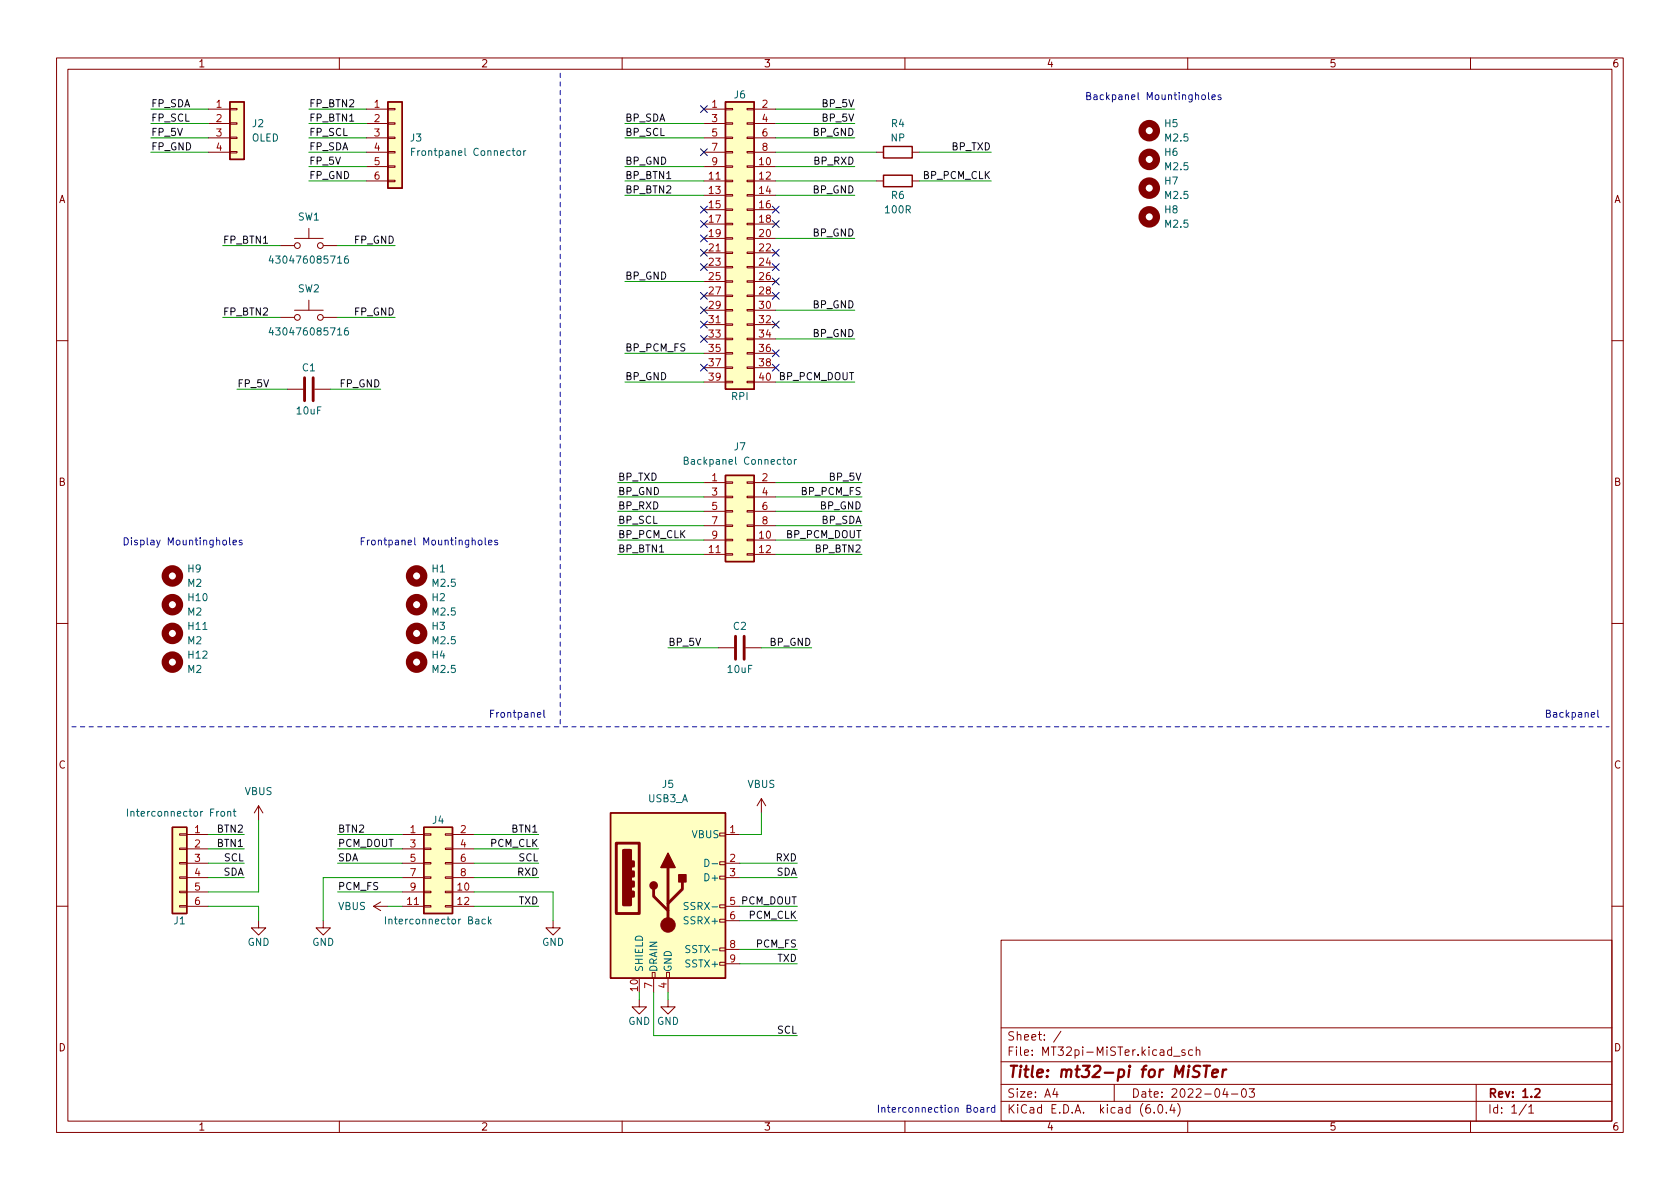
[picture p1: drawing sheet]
<svg xmlns="http://www.w3.org/2000/svg" width="297mm" height="210mm" viewBox="0 0 297 210" stroke-linecap="round" stroke-linejoin="round" font-family="sans-serif">
<g fill="none" stroke="#840000" stroke-width=".18">
<path d="M10 10.2h277v190.1h-277zM12 12.2h273v186.1h-273zM36.8 19.3h3.8M40.6 19.2h1.3v.2h-1.3zM60 10.2v2M64.8 19.3h3.8M68.6 19.2h1.2v.2h-1.2zM110 10.2v2M124.5 19.3h3.8M128.3 19.2h1.2v.2h-1.2zM132.1 19.2h1.2v.2h-1.2zM133.3 19.3h3.9"/>
<path d="M160 10.2v2M210 10.2v2M260 10.2v2M36.8 26.9h3.8M36.8 21.8h3.8M36.8 24.4h3.8M40.6 26.8h1.3v.2h-1.3zM40.6 24.3h1.3v.2h-1.3zM40.6 21.7h1.3v.3h-1.3zM64.8 26.9h3.8M64.8 32h3.8M64.8 29.5h3.8"/>
<path d="M64.8 21.8h3.8M64.8 24.4h3.8M68.6 31.9h1.2v.2h-1.2zM68.6 29.3h1.2v.3h-1.2zM68.6 26.8h1.2v.2h-1.2zM68.6 24.3h1.2v.2h-1.2zM68.6 21.7h1.2v.3h-1.2zM124.5 26.9h3.8M124.5 32h3.8M124.5 29.5h3.8M124.5 34.5h3.8M124.5 37.1h3.8"/>
<path d="M124.5 39.6h3.8M124.5 21.8h3.8M124.5 24.4h3.8M128.3 39.5h1.2v.2h-1.2zM128.3 37h1.2v.2h-1.2zM128.3 34.4h1.2v.3h-1.2zM128.3 31.9h1.2v.2h-1.2zM128.3 29.3h1.2v.3h-1.2zM128.3 26.8h1.2v.2h-1.2zM128.3 24.3h1.2v.2h-1.2zM128.3 21.7h1.2v.3h-1.2zM132.1 39.5h1.2v.2h-1.2z"/>
<path d="M132.1 37h1.2v.2h-1.2zM132.1 34.4h1.2v.3h-1.2zM132.1 31.9h1.2v.2h-1.2zM132.1 29.3h1.2v.3h-1.2zM132.1 26.8h1.2v.2h-1.2zM132.1 24.3h1.2v.2h-1.2zM132.1 21.7h1.2v.3h-1.2zM133.3 26.9h3.9M133.3 32h3.9M133.3 29.5h3.9M133.3 34.5h3.9M133.3 37.1h3.9"/>
<path d="M133.3 39.6h3.9M133.3 21.8h3.9M133.3 24.4h3.9M154.9 26.9h1.3M154.9 32h1.3M161.3 26.9h1.3M161.3 32h1.3M49.5 43.4h2.6M49.5 56.1h2.6M52.1 42.2h5M52.1 54.9h5M54.6 40.4v1.8"/>
<path d="M54.6 53.1v1.8M57.1 43.4h2.6M57.1 56.1h2.6M124.5 42.2h3.8M124.5 44.7h3.8M124.5 47.2h3.8M124.5 49.8h3.8M124.5 52.3h3.8M124.5 54.9h3.8M124.5 57.4h3.8M124.5 59.9h3.8M128.3 59.8h1.2v.3h-1.2z"/>
<path d="M128.3 57.3h1.2v.2h-1.2zM128.3 54.7h1.2v.3h-1.2zM128.3 52.2h1.2v.2h-1.2zM128.3 49.7h1.2v.2h-1.2zM128.3 47.1h1.2v.3h-1.2zM128.3 44.6h1.2v.2h-1.2zM128.3 42h1.2v.3h-1.2zM132.1 59.8h1.2v.3h-1.2zM132.1 57.3h1.2v.2h-1.2zM132.1 54.7h1.2v.3h-1.2zM132.1 52.2h1.2v.2h-1.2zM132.1 49.7h1.2v.2h-1.2z"/>
<path d="M132.1 47.1h1.2v.3h-1.2zM132.1 44.6h1.2v.2h-1.2zM132.1 42h1.2v.3h-1.2zM133.3 42.2h3.9M133.3 44.7h3.9M133.3 47.2h3.9M133.3 49.8h3.9M133.3 52.3h3.9M133.3 54.9h3.9M133.3 57.4h3.9M133.3 59.9h3.9M10 60.2h2"/>
<path d="M50.8 68.8h2.8M55.6 68.8h2.8M124.5 62.5h3.8M124.5 65h3.8M124.5 67.6h3.8M128.3 67.4h1.2v.3h-1.2zM128.3 64.9h1.2v.2h-1.2zM128.3 62.4h1.2v.2h-1.2zM132.1 67.4h1.2v.3h-1.2zM132.1 64.9h1.2v.2h-1.2zM132.1 62.4h1.2v.2h-1.2zM133.3 62.5h3.9"/>
<path d="M133.3 65h3.9M133.3 67.6h3.9M285 60.2h2M124.5 85.3h3.8M124.5 95.5h3.8M124.5 98h3.8M124.5 87.9h3.8M124.5 90.4h3.8M124.5 93h3.8M128.3 97.9h1.2v.3h-1.2zM128.3 95.4h1.2v.2h-1.2zM128.3 92.8h1.2v.3h-1.2z"/>
<path d="M128.3 90.3h1.2v.2h-1.2zM128.3 87.8h1.2v.2h-1.2zM128.3 85.2h1.2v.3h-1.2zM132.1 97.9h1.2v.3h-1.2zM132.1 95.4h1.2v.2h-1.2zM132.1 92.8h1.2v.3h-1.2zM132.1 90.3h1.2v.2h-1.2zM132.1 87.8h1.2v.2h-1.2zM132.1 85.2h1.2v.3h-1.2zM133.3 85.3h3.9M133.3 95.5h3.9M133.3 98h3.9"/>
<path d="M133.3 87.9h3.9M133.3 90.4h3.9M133.3 93h3.9M10 110.2h2M127 114.5h2.8M131.8 114.5h2.8M285 110.2h2M31.7 157.6h1.3v.3h-1.3zM31.7 155.1h1.3v.2h-1.3zM31.7 152.5h1.3v.3h-1.3zM31.7 150h1.3v.2h-1.3zM31.7 147.4h1.3v.3h-1.3z"/>
<path d="M33 147.6h3.8M33 152.6h3.8M33 155.2h3.8M33 150.1h3.8M33 157.7h3.8M45.7 142.5l-.7 1.3M45.7 142.5v2.5M45.7 142.5l.8 1.3M67.3 159.5l-1.3 .8M71.1 147.6h3.8M71.1 152.6h3.8M71.1 155.2h3.8"/>
<path d="M71.1 150.1h3.8M71.1 157.7h3.8M74.9 157.6h1.3v.3h-1.3zM74.9 155.1h1.3v.2h-1.3zM74.9 152.5h1.3v.3h-1.3zM74.9 150h1.3v.2h-1.3zM74.9 147.4h1.3v.3h-1.3zM78.7 157.6h1.3v.3h-1.3zM78.7 155.1h1.3v.2h-1.3zM78.7 152.5h1.3v.3h-1.3zM78.7 150h1.3v.2h-1.3zM78.7 147.4h1.3v.3h-1.3z"/>
<path d="M80 147.6h3.8M80 152.6h3.8M80 155.2h3.8M80 150.1h3.8M80 157.7h3.8M127.3 154.9h1v.5h-1zM127.3 152.4h1v.5h-1zM127.3 147.3h1v.5h-1zM128.3 147.6h2.5M128.3 152.6h2.5M128.3 155.2h2.5M134.6 141.2l-.7 1.3"/>
<path d="M134.6 141.2v2.6M134.6 141.2l.8 1.3M10 160.2h2M31.7 160.1h1.3v.3h-1.3zM33 160.3h3.8M45.7 162.8v1.3h1.3l-1.3 1.2-1.3-1.2h1.3M57.1 162.8v1.3h1.3l-1.3 1.2-1.2-1.2h1.2M66 160.3h2.6M66 160.3l1.3 .7M71.1 160.3h3.8M74.9 160.1h1.3v.3h-1.3zM78.7 160.1h1.3v.3h-1.3z"/>
<path d="M80 160.3h3.8M97.8 162.8v1.3h1.3l-1.3 1.2-1.3-1.2h1.3M113 176.8v1.2h1.3l-1.3 1.3-1.2-1.3h1.2M115.3 172h.5v1h-.5zM115.6 173v2.5M117.9 172h.5v1h-.5zM118.1 176.8v1.2h1.3l-1.3 1.3-1.3-1.3h1.3M118.1 173v2.5M127.3 170.2h1v.5h-1zM127.3 167.6h1v.5h-1zM127.3 162.6h1v.5h-1zM127.3 160h1v.5h-1z"/>
<path d="M128.3 160.3h2.5M128.3 162.8h2.5M128.3 167.9h2.5M128.3 170.4h2.5M177 166.3h108v32h-108zM285 160.2h2M60 198.3v2M110 198.3v2M160 198.3v2M177 194.8h108M177 191.8h108M177 187.8h108"/>
<path d="M177 181.8h108M186.5 192.5l-.4 1h1M186.9 193v1M187.6 182.4l-1.3 1.9M197 191.8v3M204.1 196.7v.1M204.9 195.4l.2-.1a.81 .81 0 0 1 .6 .7 .81 .81 0 0 1-.3 .8h-.2a.81 .81 0 0 1-.6-.6 .81 .81 0 0 1 .3-.8zM206.2 196.7v.1M207.2 195.3l-.3 1h.9M207.5 186.8h1.1M207.6 195.8v1M208.2 195.1a1.72 1.72 0 0 1 0 2.3"/>
<path d="M209.5 185.7l-.4-.1-.2 .2 .1 .3 .5 .1v.4h-.6M210 198.3v2M210.9 185.7l-.5-.1-.3 .3v.4l.2 .3h.6M211.5 185.8l.2-.2 .4 .1v.9M211.5 185.1v1.5M216.6 192.5l-.4 1h.9M216.9 193v1M217.7 193.5h1.2M219.7 192.6l.2-.1a.81 .81 0 0 1 .5 .7 .81 .81 0 0 1-.3 .8h-.1a.81 .81 0 0 1-.6-.6 .81 .81 0 0 1 .3-.8zM220.9 192.5h.9l-.5 .6 .4 .1v.7l-.2 .1h-.4l-.2-.1M260 198.3v2M261 191.8v6.5"/>
<path d="M269.9 195.3l-1.3 1.9M270.3 195.8l.4-.5v1.5M270.3 196.8h.9"/>
<circle cx="52.6" cy="56.1" r=".51"/>
<circle cx="52.6" cy="43.4" r=".51"/>
<circle cx="56.6" cy="43.4" r=".51"/>
<circle cx="56.6" cy="56.1" r=".51"/>
</g>
<path d="M271.4 192.7l.6-.2 .2 .2 .1 .3-1 1h1" fill="none" stroke="#840000" stroke-width=".3"/>
<path d="M212.2 188.6a.85 .85 0 0 0-1 .1 .45 .45 0 0 0 .2 .7l.3 .1a.49 .49 0 0 1 .4 .5 .49 .49 0 0 1-.5 .5l-.7-.1M212.8 188.5h1.2M213.4 188.5l-.3 2M214.4 189.8l.9-.2v-.4l-.6-.1-.3 .3v1l.2 .1 .5-.1M216.3 189.1l-.2 1.4M216.8 189.1l-.4 .1-.2 .3" fill="none" stroke="#840000" stroke-width=".4"/>
<path d="M40.6 18h2.6v10.2h-2.6zM68.6 18h2.5v15.3h-2.5zM128.3 18h5v50.8h-5zM156.2 25.9h5.1v2h-5.1zM156.2 31h5.1v2h-5.1zM128.3 84.1h5v15.2h-5zM30.5 146.3h2.5v15.2h-2.5zM74.9 146.3h5.1v15.2h-5.1zM107.9 143.8h20.4v29.2h-20.4z" fill="none" stroke="#840000" stroke-width=".25"/>
<g fill="none" stroke="#006464" stroke-width=".18">
<path d="M72.8 26.8h.4M73.4 26.2h-.6v1.3M91.5 26.8l.1-.2 .4 .2 .1 .5-.2 .1-.3 .1-.1-.1zM92.6 26.6v.9M93 26.6l-.4 .3M47.9 45.2l-.3 .9h.8M47.9 57.9l-.3 .9h.8M61.5 45.3h-.4a.86 .86 0 0 0 0 1.2l.5-.1v-.4l-.2-.2h-.4l-.1 .2M61.5 58h-.4a.86 .86 0 0 0 0 1.2l.5-.1v-.4l-.2-.2h-.4l-.1 .2M121 81.4h.5l.1-.2v-.2l-.6-.2v1.3h.5l.1-.1 .1-.3-.3-.3M139.3 81.4l.2-.1 .4 .1v.5l-.1 .1-.3 .1-.2-.1zM140.5 81.3v.8"/>
<path d="M140.8 81.3l-.3 .2M22.5 143.1v1.2M40.3 143.6l.1-.1h.3l.1 .8M40.3 143.5v.8M41.2 143.5h.5M41.4 143.1v1.1l.3 .1M121.7 159.6h-.5l-.2 .1v.4l.6 .2 .1 .3-.3 .2h-.5M124.6 152a.64 .64 0 0 1 .8 .6 .64 .64 0 0 1-.8 .6zM125.9 152.7h1M68.2 162.1v1.3M85.8 162.6l-.3-.1-.3 .3 .1 .5h.5M86.4 162.1v1.3"/>
<path d="M86.5 162.9l.3 .5M86.8 162.5l-.4 .5M122 167.3l-.5-.1-.2 .1v.4l.6 .2 .1 .3-.3 .3-.4-.1"/>
</g>
<g fill="#ffffc2" stroke="#ffffc2" stroke-width=".18">
<path d="M128.3 84.1h5v15.2h-5z"/>
<path d="M107.9 143.8h20.4v29.2h-20.4z"/>
<path d="M128.3 18h5v50.8h-5z"/>
<path d="M68.6 18h2.5v15.3h-2.5z"/>
<path d="M40.6 18h2.6v10.2h-2.6z"/>
<path d="M30.5 146.3h2.5v15.2h-2.5z"/>
<path d="M74.9 146.3h5.1v15.2h-5.1z"/>
</g>
<g fill="none" stroke="#840000" stroke-width="1.3">
<circle cx="203.2" cy="23.1" r="1.27"/>
<circle cx="203.2" cy="33.3" r="1.27"/>
<circle cx="203.2" cy="38.3" r="1.27"/>
<circle cx="203.2" cy="28.2" r="1.27"/>
<circle cx="30.5" cy="106.9" r="1.27"/>
<circle cx="30.5" cy="112" r="1.27"/>
<circle cx="30.5" cy="117.1" r="1.27"/>
<circle cx="30.5" cy="101.8" r="1.27"/>
<circle cx="73.7" cy="117.1" r="1.27"/>
<circle cx="73.7" cy="106.9" r="1.27"/>
<circle cx="73.7" cy="101.8" r="1.27"/>
<circle cx="73.7" cy="112" r="1.27"/>
</g>
<path d="M53.8 66.8v4.1M55.4 66.8v4.1M130 112.5v4.1M131.6 112.5v4.1M109 149.1h4v12.4h-4zM111.8 157.7h.2v.8h-.2zM111.8 156h.2v.7h-.2zM111.8 154.2h.2v.7h-.2zM111.8 152.4h.2v.8h-.2zM115.6 157.2v1.3l2.5 2.5M118.1 153.4v10.2M120.6 156v1.2l-2.5 2.6" fill="none" stroke="#840000" stroke-width=".51"/>
<path d="M110.2 150.4h1.3v9.6h-1.3z" fill="#840000" stroke="#840000" stroke-width=".51"/>
<g fill="#840000" stroke="#840000" stroke-width=".25">
<path d="M118.1 150.9l1.3 2.5h-2.6z"/>
<path d="M120 154.7h1.3v1.3h-1.3z"/>
<circle cx="115.6" cy="156.6" r=".63"/>
</g>
<circle cx="118.1" cy="163.6" r="1.27" fill="#840000" stroke="#840000" stroke-width=".18"/>
<g fill="none" stroke="#0000c2" stroke-width=".18">
<path d="M212.5 16.9l.2-.1 .4 .1v.5l-.1 .2h-.3l-.2-.1zM213.7 16.3v1.1l.2 .2M214.3 17.2l.6-.1-.1-.3h-.3l-.2 .2v.6h.5M215.9 16.8h-.3l-.2 .2v.1l.5 .2v.3h-.5M39.5 95.6l.3-.1 .3 .3v.3l-.3 .3-.3-.1-.1-.2zM40.6 95.1v1.1l.2 .2M41.2 95.9l.6-.1-.1-.2-.3-.1-.2 .2 .1 .6h.4M42.8 95.6l-.3-.1-.2 .2v.2l.5 .1v.3h-.5M84.7 95.6l.3-.1 .2 .3v.3l-.2 .3-.3-.1-.1-.2zM85.8 95.1v1.1l.2 .2M86.4 95.9l.6-.1-.1-.2-.3-.1-.2 .2v.6h.5M87.9 95.6l-.3-.1-.1 .2v.2l.4 .1v.3h-.4"/>
<path d="M95 126.4l.6-.1v-.2l-.4-.1-.2 .2 .1 .6h.5M96.2 125.6v1.1l.2 .1M281.4 126.4l.6-.1-.1-.2-.4-.1-.1 .2v.6h.5M282.5 125.6v1.1l.2 .1M172.3 195.9l.3-.1 .3 .3v.3l-.3 .3-.3-.1-.1-.2zM173.4 195.9h.5v.8M173.9 196.1l-.4 .1-.2 .2 .2 .3 .4-.1M174.6 195.8v.9M174.9 195.8l-.3 .3M175.9 195.9l-.4-.1-.2 .3 .1 .5h.5M175.9 195.4v1.3"/>
</g>
<path d="M99.1 12.9v115.6M12.7 128.5h271.8" fill="none" stroke="#0000c2" stroke-width=".18" stroke-dasharray=".8 .8"/>
<g fill="none" stroke="#009600" stroke-width=".18">
<path d="M26.7 19.3h10.1M54.6 19.3h10.2M137.2 19.3h13.9M26.7 21.8h10.1M26.7 26.9h10.1M26.7 24.4h10.1M54.6 21.8h10.2M54.6 26.9h10.2M54.6 32h10.2M54.6 29.5h10.2M54.6 24.4h10.2M110.5 34.5h14"/>
<path d="M110.5 21.8h14M110.5 32h14M110.5 29.5h14M110.5 24.4h14M137.2 34.5h13.9M137.2 21.8h13.9M137.2 26.9h17.7M137.2 32h17.7M137.2 29.5h13.9M137.2 24.4h13.9M162.6 26.9h12.7M162.6 32h12.7"/>
<path d="M39.4 56.1h10.1M39.4 43.4h10.1M59.7 56.1h10.1M59.7 43.4h10.1M110.5 49.8h14M137.2 59.9h13.9M137.2 42.2h13.9M137.2 54.9h13.9M41.9 68.8h8.9M58.4 68.8h8.9M110.5 67.6h14M110.5 62.5h14"/>
<path d="M137.2 67.6h13.9M109.2 98h15.3M109.2 95.5h15.3M109.2 93h15.3M109.2 90.4h15.3M109.2 85.3h15.3M109.2 87.9h15.3M137.2 98h15.2M137.2 95.5h15.2M137.2 93h15.2M137.2 90.4h15.2M137.2 85.3h15.2"/>
<path d="M137.2 87.9h15.2M118.1 114.5h8.9M134.6 114.5h8.9M36.8 155.2h6.4M36.8 152.6h6.4M36.8 147.6h6.4M36.8 150.1h6.4M45.7 145v12.7h-8.9M59.7 152.6h11.4M59.7 147.6h11.4M59.7 150.1h11.4M59.7 157.7h11.4"/>
<path d="M71.1 155.2h-14v7.6M83.8 155.2h11.4M83.8 152.6h11.4M83.8 147.6h11.4M83.8 150.1h11.4M83.8 157.7h14v5.1M130.8 155.2h10.2M130.8 152.6h10.2M134.6 143.8v3.8h-3.8M36.8 160.3h8.9v2.5M68.6 160.3h2.5M83.8 160.3h11.4"/>
<path d="M113 175.5v1.3M115.6 175.5v7.6h25.4M118.1 175.5v1.3M130.8 160.3h10.2M130.8 162.8h10.2M130.8 167.9h10.2M130.8 170.4h10.2"/>
</g>
<g fill="none" stroke="#000084" stroke-width=".18">
<path d="M123.9 18.7l1.2 1.2M125.1 18.7l-1.2 1.2M123.9 36.5l1.2 1.2M123.9 26.3l1.2 1.2M123.9 39l1.2 1.2M125.1 36.5l-1.2 1.2M125.1 26.3l-1.2 1.2M125.1 39l-1.2 1.2M136.6 39l1.2 1.2M136.6 36.5l1.2 1.2M137.8 39l-1.2 1.2M137.8 36.5l-1.2 1.2"/>
<path d="M123.9 41.5l1.2 1.3M123.9 59.3l1.2 1.2M123.9 51.7l1.2 1.2M123.9 44.1l1.2 1.2M123.9 56.8l1.2 1.2M123.9 46.6l1.2 1.2M123.9 54.2l1.2 1.3M125.1 41.5l-1.2 1.3M125.1 59.3l-1.2 1.2M125.1 56.8l-1.2 1.2M125.1 51.7l-1.2 1.2M125.1 44.1l-1.2 1.2"/>
<path d="M125.1 46.6l-1.2 1.2M125.1 54.2l-1.2 1.3M136.6 49.2l1.2 1.2M136.6 51.7l1.2 1.2M136.6 46.6l1.2 1.2M136.6 44.1l1.2 1.2M136.6 56.8l1.2 1.2M137.8 46.6l-1.2 1.2M137.8 51.7l-1.2 1.2M137.8 49.2l-1.2 1.2M137.8 44.1l-1.2 1.2M137.8 56.8l-1.2 1.2"/>
<path d="M123.9 64.4l1.2 1.2M125.1 64.4l-1.2 1.2M136.6 64.4l1.2 1.2M136.6 61.9l1.2 1.2M137.8 64.4l-1.2 1.2M137.8 61.9l-1.2 1.2"/>
</g>
<text font-size="2.8" fill="#840000" x="178" y="190.6">Title: mt32-pi for MiSTer</text>
<g font-size="2.1" fill="#840000">
<text x="178" y="184">Sheet: /</text>
<text x="178" y="186.7">File: MT32pi-MiSTer.kicad_sch</text>
<text x="178" y="196.9">KiCad E.D.A. kicad (6.0.4)</text>
<text x="178" y="194.1">Size: A4</text>
<text x="200" y="194.1">Date: 2022-04-03</text>
<text x="263" y="194.1">Rev: 1.2</text>
<text x="263" y="196.9">Id: 1/1</text>
</g>
<g font-size="1.8" fill="#840000">
<text x="35" y="11.9">1</text>
<text x="85" y="11.9">2</text>
<text x="135" y="11.9">3</text>
<text x="185" y="11.9">4</text>
<text x="235" y="11.9">5</text>
<text x="285" y="11.9">6</text>
<text x="10.3" y="35.9">A</text>
<text x="285.3" y="35.9">A</text>
<text x="10.3" y="85.9">B</text>
<text x="285.3" y="85.9">B</text>
<text x="10.3" y="135.9">C</text>
<text x="285.3" y="135.9">C</text>
<text x="10.3" y="185.9">D</text>
<text x="285.3" y="185.9">D</text>
<text x="35" y="199.9">1</text>
<text x="85" y="199.9">2</text>
<text x="135" y="199.9">3</text>
<text x="185" y="199.9">4</text>
<text x="235" y="199.9">5</text>
<text x="285" y="199.9">6</text>
</g>
<g font-size="1.8" fill="#006464">
<text x="129.8" y="17.4">J6</text>
<text x="44.6" y="22.5">J2</text>
<text x="157.6" y="22.5">R4</text>
<text x="206" y="22.5">H5</text>
<text x="44.5" y="25">OLED</text>
<text x="72.6" y="25">J3</text>
<text x="73.5" y="27.6">Frontpanel Connector</text>
<text x="157.5" y="25">NP</text>
<text x="206" y="27.6">H6</text>
<text x="206.1" y="25">M2.5</text>
<text x="157.6" y="35.2">R6</text>
<text x="206" y="32.6">H7</text>
<text x="206.1" y="30.1">M2.5</text>
<text x="206.1" y="35.2">M2.5</text>
<text x="52.7" y="39">SW1</text>
<text x="156.6" y="37.7">100R</text>
<text x="206" y="37.7">H8</text>
<text x="206.1" y="40.3">M2.5</text>
<text x="48.7" y="46.6">430476085716</text>
<text x="52.7" y="51.7">SW2</text>
<text x="48.7" y="59.3">430476085716</text>
<text x="53.5" y="65.7">C1</text>
<text x="129.3" y="70.7">RPI</text>
<text x="52.5" y="73.3">10uF</text>
<text x="121.7" y="82.2">Backpanel Connector</text>
<text x="129.8" y="79.6">J7</text>
<text x="33.2" y="101.2">H9</text>
<text x="76.4" y="101.2">H1</text>
<text x="33.2" y="103.8">M2</text>
<text x="33.4" y="106.3">H10</text>
<text x="76.4" y="106.3">H2</text>
<text x="76.6" y="103.8">M2.5</text>
<text x="33.2" y="113.9">M2</text>
<text x="33.2" y="108.8">M2</text>
<text x="33.4" y="111.4">H11</text>
<text x="76.4" y="111.4">H3</text>
<text x="76.6" y="113.9">M2.5</text>
<text x="76.6" y="108.8">M2.5</text>
<text x="129.7" y="111.4">C2</text>
<text x="33.2" y="119">M2</text>
<text x="33.4" y="116.5">H12</text>
<text x="76.4" y="116.5">H4</text>
<text x="76.6" y="119">M2.5</text>
<text x="128.7" y="119">10uF</text>
<text x="43.3" y="140.6">VBUS</text>
<text x="114.6" y="141.9">USB3_A</text>
<text x="117.1" y="139.3">J5</text>
<text x="132.2" y="139.3">VBUS</text>
<text x="23.3" y="144.4">Interconnector Front</text>
<text x="76.5" y="145.7">J4</text>
<text x="122.3" y="148.2">VBUS</text>
<text x="124.9" y="155.8">D+</text>
<text x="59.8" y="160.9">VBUS</text>
<text x="121.8" y="160.9">SSRX-</text>
<text x="30.8" y="163.4">J1</text>
<text x="43.8" y="167.3">GND</text>
<text x="55.2" y="167.3">GND</text>
<text x="68.9" y="163.4">Interconnector Back</text>
<text x="95.8" y="167.3">GND</text>
<text x="121.4" y="163.4">SSRX+</text>
<text x="113.7" y="172" transform="rotate(-90 113.7 172)">SHIELD</text>
<text x="116.2" y="172" transform="rotate(-90 116.2 172)">DRAIN</text>
<text x="118.7" y="172" transform="rotate(-90 118.7 172)">GND</text>
<text x="121.6" y="171.1">SSTX+</text>
<text x="122" y="168.5">SSTX-</text>
<text x="111.1" y="181.2">GND</text>
<text x="116.1" y="181.2">GND</text>
</g>
<g font-size="1.8" fill="#0000c2">
<text x="191.8" y="17.7">Backpanel Mountingholes</text>
<text x="21.6" y="96.4">Display Mountingholes</text>
<text x="63.5" y="96.4">Frontpanel Mountingholes</text>
<text x="86.4" y="126.9">Frontpanel</text>
<text x="273" y="126.9">Backpanel</text>
<text x="154.9" y="196.7">Interconnection Board</text>
</g>
<g font-size="1.8" fill="#0f0f0f">
<text x="26.7" y="21.5">FP_SCL</text>
<text x="26.7" y="18.9">FP_SDA</text>
<text x="54.6" y="21.5">FP_BTN1</text>
<text x="54.6" y="18.9">FP_BTN2</text>
<text x="110.5" y="21.5">BP_SDA</text>
<text x="145.5" y="18.9">BP_5V</text>
<text x="145.5" y="21.5">BP_5V</text>
<text x="26.7" y="24">FP_5V</text>
<text x="26.7" y="26.6">FP_GND</text>
<text x="54.6" y="29.1">FP_5V</text>
<text x="54.6" y="24">FP_SCL</text>
<text x="54.6" y="26.6">FP_SDA</text>
<text x="110.5" y="24">BP_SCL</text>
<text x="110.5" y="29.1">BP_GND</text>
<text x="143.8" y="24">BP_GND</text>
<text x="144" y="29.1">BP_RXD</text>
<text x="168.3" y="26.6">BP_TXD</text>
<text x="54.6" y="31.6">FP_GND</text>
<text x="110.5" y="34.2">BP_BTN2</text>
<text x="110.5" y="31.6">BP_BTN1</text>
<text x="143.8" y="34.2">BP_GND</text>
<text x="163.3" y="31.6">BP_PCM_CLK</text>
<text x="143.8" y="41.8">BP_GND</text>
<text x="39.4" y="43.1">FP_BTN1</text>
<text x="62.7" y="43.1">FP_GND</text>
<text x="110.5" y="49.4">BP_GND</text>
<text x="39.4" y="55.8">FP_BTN2</text>
<text x="62.7" y="55.8">FP_GND</text>
<text x="143.8" y="59.6">BP_GND</text>
<text x="143.8" y="54.5">BP_GND</text>
<text x="110.5" y="62.1">BP_PCM_FS</text>
<text x="41.9" y="68.5">FP_5V</text>
<text x="60.1" y="68.5">FP_GND</text>
<text x="110.5" y="67.2">BP_GND</text>
<text x="137.8" y="67.2">BP_PCM_DOUT</text>
<text x="109.2" y="87.5">BP_GND</text>
<text x="109.2" y="85">BP_TXD</text>
<text x="141.8" y="87.5">BP_PCM_FS</text>
<text x="146.8" y="85">BP_5V</text>
<text x="109.2" y="90.1">BP_RXD</text>
<text x="109.2" y="95.1">BP_PCM_CLK</text>
<text x="109.2" y="92.6">BP_SCL</text>
<text x="139" y="95.1">BP_PCM_DOUT</text>
<text x="145" y="90.1">BP_GND</text>
<text x="145.2" y="92.6">BP_SDA</text>
<text x="109.2" y="97.7">BP_BTN1</text>
<text x="144.3" y="97.7">BP_BTN2</text>
<text x="118.1" y="114.2">BP_5V</text>
<text x="136.1" y="114.2">BP_GND</text>
<text x="38.6" y="147.2">BTN2</text>
<text x="38.6" y="149.8">BTN1</text>
<text x="59.7" y="147.2">BTN2</text>
<text x="59.7" y="149.8">PCM_DOUT</text>
<text x="86.7" y="149.8">PCM_CLK</text>
<text x="90.6" y="147.2">BTN1</text>
<text x="39.4" y="154.8">SDA</text>
<text x="39.6" y="152.3">SCL</text>
<text x="59.7" y="152.3">SDA</text>
<text x="91.5" y="154.8">RXD</text>
<text x="91.7" y="152.3">SCL</text>
<text x="137.2" y="154.8">SDA</text>
<text x="137.2" y="152.3">RXD</text>
<text x="59.7" y="157.4">PCM_FS</text>
<text x="91.7" y="159.9">TXD</text>
<text x="129" y="160">5 PCM_DOUT</text>
<text x="132.4" y="162.5">PCM_CLK</text>
<text x="133.8" y="167.5">PCM_FS</text>
<text x="137.4" y="170.1">TXD</text>
<text x="137.4" y="182.8">SCL</text>
</g>
<g font-size="1.8" fill="#a90000">
<text x="38.2" y="19">1</text>
<text x="38.2" y="21.6">2</text>
<text x="66.2" y="19">1</text>
<text x="66.2" y="21.6">2</text>
<text x="125.9" y="19">1</text>
<text x="125.9" y="21.6">3</text>
<text x="134.8" y="19">2</text>
<text x="134.8" y="21.6">4</text>
<text x="38.2" y="24.1">3</text>
<text x="38.2" y="26.7">4</text>
<text x="66.2" y="24.1">3</text>
<text x="66.2" y="26.7">4</text>
<text x="66.2" y="29.2">5</text>
<text x="125.9" y="24.1">5</text>
<text x="125.9" y="26.7">7</text>
<text x="125.9" y="29.2">9</text>
<text x="134.3" y="29.2">10</text>
<text x="134.8" y="24.1">6</text>
<text x="134.8" y="26.7">8</text>
<text x="66.2" y="31.7">6</text>
<text x="125.4" y="31.7">11</text>
<text x="125.4" y="34.3">13</text>
<text x="134.3" y="31.7">12</text>
<text x="134.3" y="34.3">14</text>
<text x="125.4" y="36.8">15</text>
<text x="125.4" y="39.4">17</text>
<text x="125.4" y="41.9">19</text>
<text x="134.3" y="36.8">16</text>
<text x="134.3" y="39.4">18</text>
<text x="134.3" y="41.9">20</text>
<text x="125.4" y="44.4">21</text>
<text x="125.4" y="47">23</text>
<text x="134.3" y="44.4">22</text>
<text x="134.3" y="47">24</text>
<text x="125.4" y="49.5">25</text>
<text x="125.4" y="52.1">27</text>
<text x="134.3" y="49.5">26</text>
<text x="134.3" y="52.1">28</text>
<text x="125.4" y="54.6">29</text>
<text x="125.4" y="57.1">31</text>
<text x="125.4" y="59.7">33</text>
<text x="134.3" y="54.6">30</text>
<text x="134.3" y="57.1">32</text>
<text x="134.3" y="59.7">34</text>
<text x="125.4" y="62.2">35</text>
<text x="125.4" y="64.8">37</text>
<text x="134.3" y="62.2">36</text>
<text x="134.3" y="64.8">38</text>
<text x="125.4" y="67.3">39</text>
<text x="134.3" y="67.3">40</text>
<text x="125.9" y="85.1">1</text>
<text x="125.9" y="87.6">3</text>
<text x="134.8" y="85.1">2</text>
<text x="134.8" y="87.6">4</text>
<text x="125.9" y="90.2">5</text>
<text x="125.9" y="92.7">7</text>
<text x="125.9" y="95.2">9</text>
<text x="134.3" y="95.2">10</text>
<text x="134.8" y="90.2">6</text>
<text x="134.8" y="92.7">8</text>
<text x="125.4" y="97.8">11</text>
<text x="134.3" y="97.8">12</text>
<text x="34.4" y="147.3">1</text>
<text x="34.4" y="149.9">2</text>
<text x="72.5" y="147.3">1</text>
<text x="72.5" y="149.9">3</text>
<text x="81.4" y="147.3">2</text>
<text x="81.4" y="149.9">4</text>
<text x="129" y="147.3">1</text>
<text x="34.4" y="152.4">3</text>
<text x="34.4" y="154.9">4</text>
<text x="72.5" y="152.4">5</text>
<text x="72.5" y="154.9">7</text>
<text x="81.4" y="152.4">6</text>
<text x="81.4" y="154.9">8</text>
<text x="129" y="152.4">2</text>
<text x="129" y="154.9">3</text>
<text x="34.4" y="157.5">5</text>
<text x="34.4" y="160">6</text>
<text x="72" y="160">11</text>
<text x="72.5" y="157.5">9</text>
<text x="80.9" y="157.5">10</text>
<text x="80.9" y="160">12</text>
<text x="129" y="162.6">6</text>
<text x="129" y="167.6">8</text>
<text x="129" y="170.2">9</text>
<text x="112.8" y="175.2" transform="rotate(-90 112.8 175.2)">10</text>
<text x="115.3" y="174.7" transform="rotate(-90 115.3 174.7)">7</text>
<text x="117.9" y="174.7" transform="rotate(-90 117.9 174.7)">4</text>
</g>
</svg>
